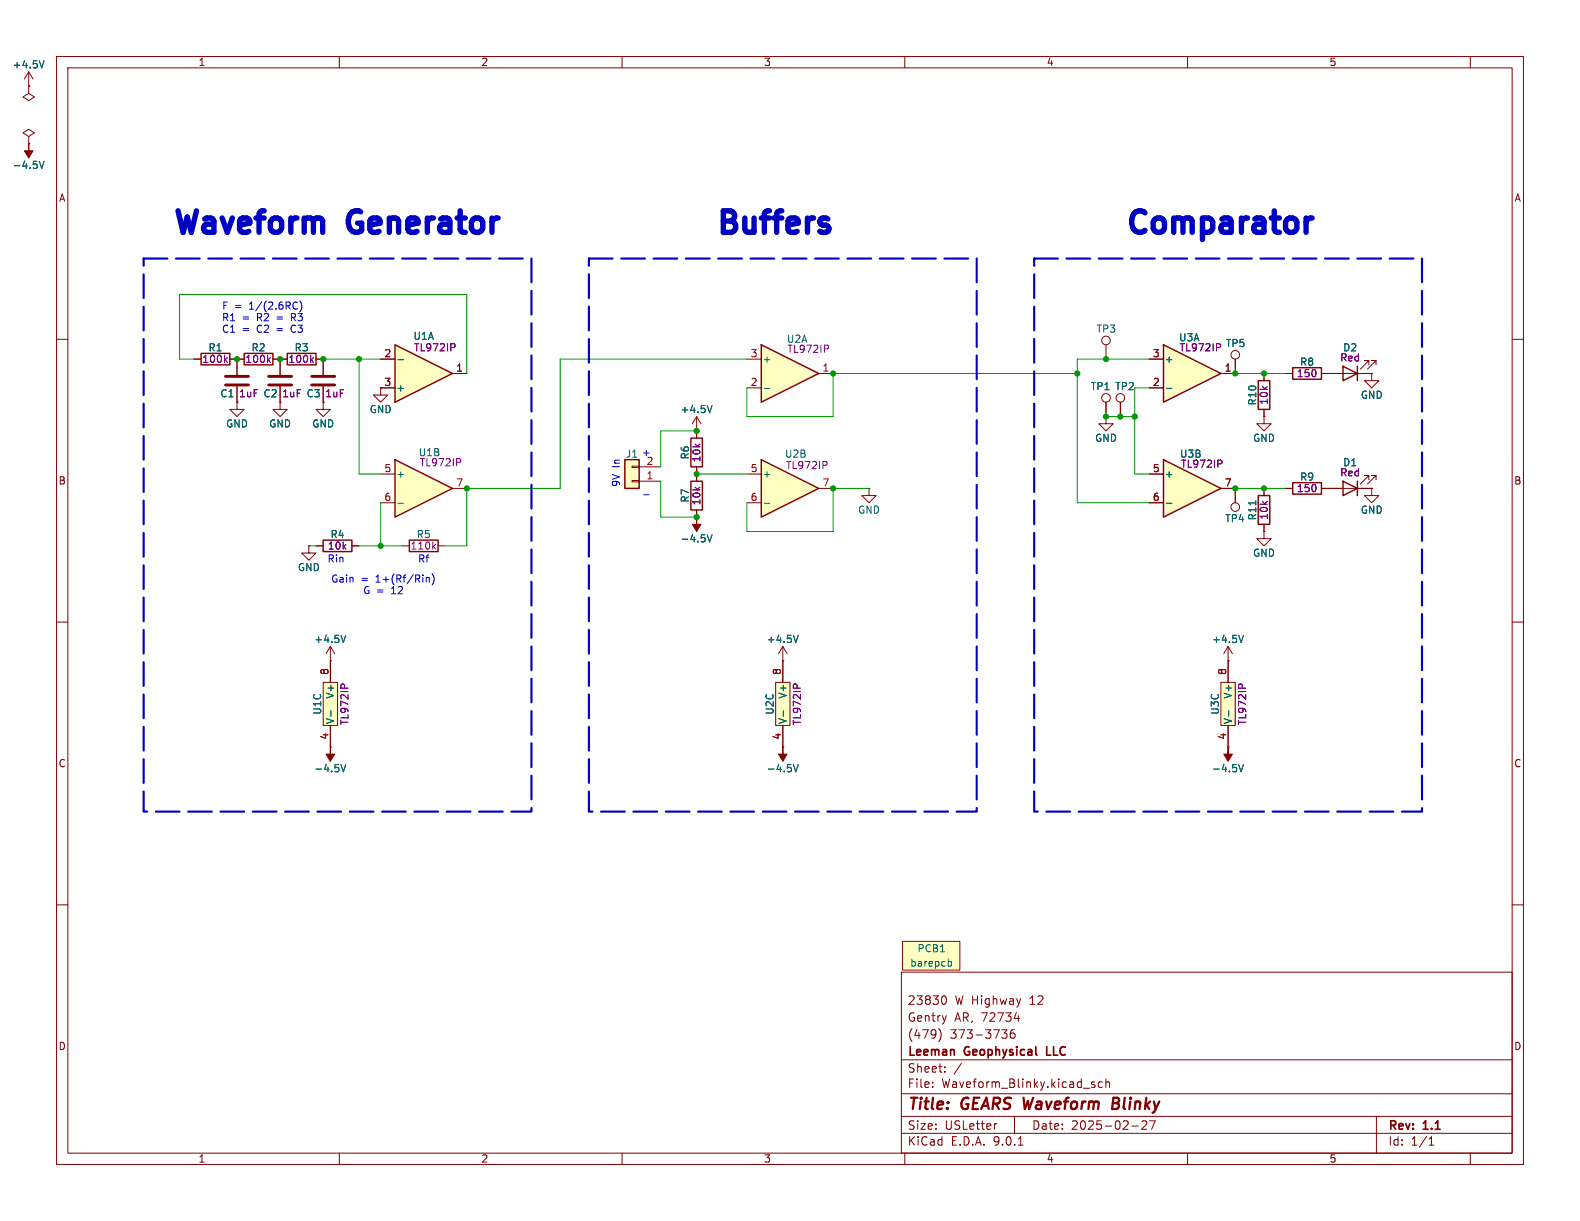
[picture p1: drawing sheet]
<svg xmlns="http://www.w3.org/2000/svg" width="279mm" height="216mm" viewBox="0 0 279 216" stroke-linecap="round" stroke-linejoin="round" font-family="sans-serif">
<g fill="none" stroke="#840000" stroke-width=".18">
<path d="M10 10h259.4v195.9h-259.4zM12 12h255.4v191.9h-255.4zM60 10v2M110 10v2M160 10v2M210 10v2M260 10v2M10 60h2M267.4 60h2M10 110h2M267.4 110h2M10 160h2"/>
<path d="M159.4 171.9h108v32h-108zM166.9 176.1a.81 .81 0 0 1 .5 .6 .81 .81 0 0 1-.3 .8l-.2 .1M180.1 179.6v1M267.4 160h2M159.4 197.4h108M159.4 193.4h108M159.4 187.4h108M164.9 192.1v.2M164.9 191.4v.1M166.1 181.9a1.74 1.74 0 0 1-.1 2.3M167.1 189.4v.2M167.1 188.7v.1"/>
<path d="M170 188l-1.3 1.9M176.3 198.7l-.3 .1M177.1 182.1h1l-.5 .6 .4 .1 .1 .5-.3 .3h-.4M179.4 180.1h.9M179.4 182.1a.59 .59 0 0 0-.8 .6v.6l.2 .2 .4 .1 .2-.2 .1-.5-.1-.2h-.5l-.3 .2M179.4 197.4v3M193.1 191.7l.5 .2v.1v.2l-.5 .1M193.1 191.4h.5M194.9 191.4l-.4-.1-.3 .3v.4l.2 .2h.5M195.6 191.4l.2-.1 .3 .1 .1 .9M195.6 190.8v1.5M200.1 199.1h1.2"/>
<path d="M202.7 198.3v.5l-.8 .9h.9M204.3 198.2l-.7 1.5M243.4 197.4v6.5M60 203.9v2M110 203.9v2M159.4 200.4h108M160 203.9v2M180.1 202.5h.8M210 203.9v2M252.7 202.5h.9M252.7 201.4l.4-.4v1.5M260 203.9v2"/>
</g>
<path d="M196.8 195.1h.6M197.4 195.1l.3 .1M197.6 194.1h-.7l-.2 2 .9-.1M197.7 195l-.3 .1" fill="none" stroke="#840000" stroke-width=".4"/>
<path d="M185.1 185.1v1.5h.7" fill="none" stroke="#840000" stroke-width=".3"/>
<path d="M134.6 81.3l10.2 5.1-10.2 5z" fill="#ffffc2"/>
<path d="M134.6 81.3l10.2 5.1-10.2 5z" fill="none" stroke="#840000" stroke-width=".25"/>
<path d="M132.1 83.8h2.5M132.1 88.9h2.5M144.8 86.4h2.5M153.7 86.4v1.2h1.2l-1.2 1.3-1.3-1.3h1.3M153.7 86.4h.1" fill="none" stroke="#840000" stroke-width=".18"/>
<path d="M135.1 89h1" fill="none" stroke="#006464" stroke-width=".18"/>
<path d="M146 81.6l.3 .2-.1 .3-.2 .2" fill="none" stroke="#840084" stroke-width=".18"/>
<path d="M134.6 61l10.2 5-10.2 5.1z" fill="#ffffc2"/>
<path d="M134.6 61l10.2 5-10.2 5.1z" fill="none" stroke="#840000" stroke-width=".25"/>
<path d="M132.1 63.5h2.5M132.1 68.6h2.5M144.8 66h2.5" fill="none" stroke="#840000" stroke-width=".18"/>
<path d="M135.1 68.7h1" fill="none" stroke="#006464" stroke-width=".18"/>
<path d="M146.3 61l.2 .3-.1 .3-.1 .1" fill="none" stroke="#840084" stroke-width=".18"/>
<path d="M137.2 120.7h2.5v7.6h-2.5z" fill="#ffffc2"/>
<path d="M138.4 116.8h.1M138.4 114.3v6.4M138.4 114.3l-.7 1.3M138.4 114.3l.8 1.3M137.2 120.7h2.5v7.6h-2.5zM138.4 132.1h.1M138.4 128.3v3.8" fill="none" stroke="#840000" stroke-width=".18"/>
<path d="M141.2 112.3l-.5 1.3M138.5 125.7v1M140.3 135.2l.4 1.3 .5-1.3" fill="none" stroke="#006464" stroke-width=".18"/>
<path d="M140.3 121.2l.2-.2h.3l.1 .2" fill="none" stroke="#840084" stroke-width=".18"/>
<path d="M138.4 132.1v1.3h.8l-.8 1.2-.7-1.2h.7z" fill="#840000" stroke="#840000" stroke-width=".18"/>
<path d="M57.1 120.7h2.6v7.6h-2.6z" fill="#ffffc2"/>
<path d="M58.4 116.8h.1M58.4 114.3v6.4M58.4 114.3l-.7 1.3M58.4 114.3l.8 1.3M57.1 120.7h2.6v7.6h-2.6zM58.4 128.3v3.8" fill="none" stroke="#840000" stroke-width=".18"/>
<path d="M61.1 112.3l-.4 1.3M58.5 125.7v1" fill="none" stroke="#006464" stroke-width=".18"/>
<path d="M60.3 121.2l.2-.2h.3l.1 .2" fill="none" stroke="#840084" stroke-width=".18"/>
<path d="M159.6 166.5h10.1v5h-10.1z" fill="#ffffc2"/>
<g fill="none" stroke="#840000" stroke-width=".18">
<path d="M195.6 61v2.5M195.6 71.1v2.6M218.4 63.5v2.5M227.3 66h1.3M233.7 66h8.9M242.1 64.5v-.7h-.8h.8l-1.6 1.5M242.6 66v1.3h1.2l-1.2 1.3-1.3-1.3h1.3M242.6 66h.1M243.3 64.5v-.7h-.7h.7l-1.5 1.5M227.3 86.4h1.3M233.7 86.4h8.9M242.1 84.8v-.7h-.8h.8l-1.6 1.5"/>
<path d="M242.6 86.4v1.2h1.2l-1.2 1.3-1.3-1.3h1.3M242.6 86.4h.1M243.3 84.8v-.7h-.7h.7l-1.5 1.5M159.6 166.5h10.1v5h-10.1z"/>
<circle cx="195.6" cy="60.2" r=".76"/>
<circle cx="195.6" cy="70.4" r=".76"/>
<circle cx="218.4" cy="62.7" r=".76"/>
</g>
<path d="M167.8 170l.4 .1 .1 .1-.1 .5-.4 .1" fill="none" stroke="#006464" stroke-width=".18"/>
<path d="M228.6 65h5.1v2.1h-5.1zM237.5 64.8l2.5 1.2-2.5 1.3zM240 64.8v2.5M228.6 85.3h5.1v2.1h-5.1zM237.5 85.1l2.5 1.3-2.5 1.2zM240 85.1v2.5" fill="none" stroke="#840000" stroke-width=".25"/>
<path d="M205.7 61l10.2 5-10.2 5.1z" fill="#ffffc2"/>
<path d="M205.7 61l10.2 5-10.2 5.1z" fill="none" stroke="#840000" stroke-width=".25"/>
<g fill="none" stroke="#840000" stroke-width=".18">
<path d="M198.1 71.1v2.6M203.2 63.5h2.5M203.2 68.6h2.5M215.9 66h2.5"/>
<circle cx="198.1" cy="70.4" r=".76"/>
</g>
<path d="M206.3 68.7h.9" fill="none" stroke="#006464" stroke-width=".18"/>
<path d="M215.6 60.8l.3 .2-.1 .3-.2 .1" fill="none" stroke="#840084" stroke-width=".18"/>
<path d="M215.9 120.7h2.5v7.6h-2.5z" fill="#ffffc2"/>
<path d="M223.5 94v1.3h1.3l-1.3 1.2-1.3-1.2h1.3M223.5 94h.1M217.2 116.8h.1M217.2 114.3v6.4M217.2 114.3l-.8 1.3M217.2 114.3l.7 1.3M58.4 132.1h.1M215.9 120.7h2.5v7.6h-2.5zM217.2 132.1h.1M217.2 128.3v3.8" fill="none" stroke="#840000" stroke-width=".18"/>
<path d="M219.9 112.3l-.4 1.3M60.3 135.2l.4 1.3 .4-1.3M217.3 125.7v1M219 135.2l.5 1.3 .4-1.3" fill="none" stroke="#006464" stroke-width=".18"/>
<path d="M219 121.2l.3-.2h.3l.1 .2" fill="none" stroke="#840084" stroke-width=".18"/>
<g fill="#840000" stroke="#840000" stroke-width=".18">
<path d="M217.2 132.1v1.3h.7l-.7 1.2-.8-1.2h.8z"/>
<path d="M58.4 132.1v1.3h.8l-.8 1.2-.7-1.2h.7z"/>
</g>
<path d="M205.7 81.3l10.2 5.1-10.2 5z" fill="#ffffc2"/>
<path d="M35.6 62.5h5v2h-5zM43.2 62.5h5.1v2h-5.1zM50.8 62.5h5.1v2h-5.1zM222.5 67.3h2v5.1h-2zM57.1 95.5h5.1v2h-5.1zM72.4 95.5h5.1v2h-5.1zM205.7 81.3l10.2 5.1-10.2 5zM222.5 87.6h2v5.1h-2z" fill="none" stroke="#840000" stroke-width=".25"/>
<g fill="none" stroke="#840000" stroke-width=".18">
<path d="M34.3 63.5h1.3M40.6 63.5h2.6M41.9 71.1v1.3h1.3l-1.3 1.3-1.3-1.3h1.3M41.9 71.1h.1M41.9 63.5v2.8M41.9 68.3v2.8M48.3 63.5h2.5M49.5 71.1v1.3h1.3l-1.3 1.3-1.2-1.3h1.2M49.5 71.1h.1M49.5 63.5v2.8M49.5 68.3v2.8M55.9 63.5h1.2"/>
<path d="M57.1 71.1v1.3h1.3l-1.3 1.3-1.2-1.3h1.2M57.1 71.1h.1M67.3 68.6v1.3h1.3l-1.3 1.2-1.3-1.2h1.3M67.3 68.6h.1M195.6 73.7v1.2h1.2l-1.2 1.3-1.3-1.3h1.3M195.6 73.7h.1M223.5 73.7v1.2h1.3l-1.3 1.3-1.3-1.3h1.3M223.5 73.7h.1M223.5 66v1.3M223.5 72.4v1.3M54.6 96.5v1.3h1.3l-1.3 1.3-1.3-1.3h1.3M54.6 96.5h.1"/>
<path d="M55.9 96.5h1.2M62.2 96.5h1.3M71.1 96.5h1.3M77.5 96.5h1.2M203.2 83.8h2.5M203.2 88.9h2.5M215.9 86.4h2.5v2.5M223.5 86.4v1.2M223.5 92.7v1.3"/>
<circle cx="218.4" cy="89.7" r=".76"/>
</g>
<path d="M206.3 89h.9M222.1 88.6v.7" fill="none" stroke="#006464" stroke-width=".18"/>
<path d="M39.8 63.6l.4 .5M40.2 63.2l-.5 .5M47.4 63.6l.4 .5M47.8 63.2l-.5 .5M55.1 63.6l.3 .5M55.4 63.2l-.5 .5M76.7 96.6l.3 .5M77 96.3l-.5 .4M215.9 81.4l.2 .2-.1 .3-.1 .1" fill="none" stroke="#840084" stroke-width=".18"/>
<path d="M39.9 66.5h4M39.9 68.1h4M47.5 66.5h4.1M47.5 68.1h4.1" fill="none" stroke="#840000" stroke-width=".51"/>
<path d="M69.8 81.3l10.2 5.1-10.2 5z" fill="#ffffc2"/>
<path d="M69.8 81.3l10.2 5.1-10.2 5z" fill="none" stroke="#840000" stroke-width=".25"/>
<path d="M67.3 83.8h2.5M67.3 88.9h2.5M80 86.4h2.5" fill="none" stroke="#840000" stroke-width=".18"/>
<path d="M70.4 89h.9" fill="none" stroke="#006464" stroke-width=".18"/>
<path d="M81.2 81.1l.3 .2-.1 .3-.2 .2" fill="none" stroke="#840084" stroke-width=".18"/>
<path d="M69.8 61l10.2 5-10.2 5.1z" fill="#ffffc2"/>
<path d="M69.8 61l10.2 5-10.2 5.1z" fill="none" stroke="#840000" stroke-width=".25"/>
<path d="M5.1 15.2h.1M5.1 12.7l-.8 1.3M5.1 12.7l.7 1.3M5.1 12.7v2.5M57.1 63.5v2.8M57.1 68.3v2.8M67.3 68.6h2.5M67.3 63.5h2.5M80 66h2.5" fill="none" stroke="#840000" stroke-width=".18"/>
<path d="M7.8 10.7l-.4 1.3M70.4 63.6h.9" fill="none" stroke="#006464" stroke-width=".18"/>
<path d="M80.2 60.8l.3 .2-.1 .3-.2 .1" fill="none" stroke="#840084" stroke-width=".18"/>
<path d="M55.1 66.5h4.1M55.1 68.1h4.1" fill="none" stroke="#840000" stroke-width=".51"/>
<path d="M110.5 81.3h2.5v5.1h-2.5z" fill="#ffffc2"/>
<path d="M122.2 77.5h2v5.1h-2zM110.5 81.3h2.5v5.1h-2.5zM122.2 85.1h2v5.1h-2z" fill="none" stroke="#840000" stroke-width=".25"/>
<g fill="none" stroke="#840000" stroke-width=".18">
<path d="M5.1 15.2v1.3l1 .6-1 .7-1-.7 1-.6M5.1 15.2h.1M5.1 24.1l1-.6-1-.6-1 .6 1 .6v1.3M5.1 25.4h.1M34.3 63.5h1.3M40.6 63.5h2.6M41.9 71.1h.1M41.9 63.5v2.8M41.9 68.3v2.8M48.3 63.5h2.5M49.5 71.1h.1M49.5 63.5v2.8"/>
<path d="M49.5 68.3v2.8M55.9 63.5h1.2v2.8M57.1 71.1h.1M57.1 68.3v2.8M67.3 68.6h.1M67.3 63.5h2.5M67.3 68.6h2.5M80 66h2.5M123.2 76.2h.1M123.2 73.7l-.8 1.2M123.2 73.7l.8 1.2M123.2 73.7v3.8"/>
<path d="M195.6 73.7h.1M195.6 71.1v2.6M198.1 71.1v2.6M203.2 63.5h2.5M203.2 68.6h2.5M218.4 63.5v2.5h-2.5M223.5 73.7h.1M223.5 66v1.3M223.5 72.4v1.3M227.3 66h1.3M233.7 66h3.8M240 66h2.6"/>
<path d="M242.6 66h.1M54.6 96.5h.1M55.9 96.5h1.2M62.2 96.5h1.3M111.8 85h1.2v.2h-1.2zM111.8 82.4h1.2v.3h-1.2zM113 85.1h3.8M113 82.6h3.8M123.2 91.4h.1M123.2 82.6v2.5M123.2 90.2v1.2M203.2 83.8h2.5"/>
<path d="M203.2 88.9h2.5M215.9 86.4h2.5v2.5M223.5 94h.1M223.5 86.4v1.2M223.5 92.7v1.3M227.3 86.4h1.3M233.7 86.4h3.8M240 86.4h2.6M242.6 86.4h.1M58.4 116.8h.1M58.4 116.8v3.9M138.4 116.8h.1"/>
<path d="M138.4 116.8v3.9M217.2 116.8h.1M217.2 116.8v3.9M58.4 132.1h.1M58.4 128.3v3.8M138.4 132.1h.1M138.4 128.3v3.8M217.2 132.1h.1M217.2 128.3v3.8"/>
</g>
<g fill="none" stroke="#006464" stroke-width=".18">
<path d="M7.8 10.7l-.4 1.3M7 28.5l.4 1.3 .4-1.3M70.4 63.6h.9M125.9 71.7l-.4 1.3M206.3 68.7h.9M125.1 94.6l.4 1.2 .4-1.2M206.3 89h.9M222.1 88.6v.7M61.1 112.3l-.4 1.3M141.2 112.3l-.5 1.3M219.9 112.3l-.4 1.3M58.5 125.7v1"/>
<path d="M60.3 135.2l.4 1.3 .4-1.3M138.5 125.7v1M140.3 135.2l.4 1.3 .5-1.3M217.3 125.7v1M219 135.2l.5 1.3 .4-1.3"/>
</g>
<g fill="#840000" stroke="#840000" stroke-width=".18">
<path d="M5.1 25.4v1.3h.7l-.7 1.2-.8-1.2h.8z"/>
<path d="M123.2 91.4v1.3h.8l-.8 1.3-.8-1.3h.8z"/>
</g>
<g fill="none" stroke="#009600" stroke-width=".18">
<path d="M34.3 63.5h-2.6v-11.4h50.8v13.9M57.1 63.5h10.2M63.5 63.5v20.3h3.8M123.2 76.2h-6.4v6.4M132.1 63.5h-33v22.9h-16.6v10.1h-3.8M190.5 66h-43.2v7.7h-15.2v-5.1M195.6 73.7h5.1M203.2 68.6h-2.5v15.2h2.5M203.2 63.5h-12.7v25.4h12.7M218.4 66h8.9M54.6 96.5h1.3M63.5 96.5h7.6"/>
<path d="M67.3 88.9v7.6M116.8 85.1v6.3h6.4M123.2 83.8h8.9M153.7 86.4h-6.4v7.6h-15.2v-5.1M218.4 86.4h8.9"/>
</g>
<path d="M52.3 53.4l.3 .1M52.6 54.6l-.3 .1M53 53.2a1.46 1.46 0 0 1 0 2M113.8 87.5h1M75.4 102.1v.8M75.4 102.2l.2-.1 .3 .1v.7M76.4 101.5a1.46 1.46 0 0 1 0 1.9" fill="none" stroke="#0000c2" stroke-width=".18"/>
<path d="M146 39.8l.4 .2 .2 .4-.2 .5-.4 .2M146 38.5l.4 .2M231 38.5v2.6M232 38.5a.97 .97 0 0 0-1 .8" fill="none" stroke="#0000c2" stroke-width=".95"/>
<path d="M25.4 45.7h68.6v97.8h-68.6zM104.1 45.7h68.6v97.8h-68.6zM182.9 45.7h68.6v97.8h-68.6z" fill="none" stroke="#0000c2" stroke-width=".38" stroke-dasharray="4.2 1.5"/>
<path d="M39.8 63.6l.4 .5M40.2 63.2l-.5 .5M47.4 63.6l.4 .5M47.8 63.2l-.5 .5M55.1 63.6l.3 .5M55.4 63.2l-.5 .5M80.2 60.8l.3 .2-.1 .3-.2 .1M215.6 60.8l.3 .2-.1 .3-.2 .1M215.9 81.4l.2 .2-.1 .3-.1 .1M60.3 121.2l.2-.2h.3l.1 .2M140.3 121.2l.2-.2h.3l.1 .2M219 121.2l.3-.2h.3l.1 .2" fill="none" stroke="#840084" stroke-width=".18"/>
<g fill="#009600" stroke="#009600" stroke-width=".18">
<circle cx="218.4" cy="66" r=".46"/>
<circle cx="223.5" cy="66" r=".46"/>
<circle cx="200.7" cy="73.7" r=".46"/>
<circle cx="223.5" cy="86.4" r=".46"/>
<circle cx="218.4" cy="86.4" r=".46"/>
<circle cx="82.5" cy="86.4" r=".46"/>
<circle cx="57.1" cy="63.5" r=".46"/>
<circle cx="63.5" cy="63.5" r=".46"/>
<circle cx="123.2" cy="76.2" r=".46"/>
<circle cx="123.2" cy="83.8" r=".46"/>
<circle cx="123.2" cy="91.4" r=".46"/>
<circle cx="67.3" cy="96.5" r=".46"/>
<circle cx="49.5" cy="63.5" r=".46"/>
<circle cx="41.9" cy="63.5" r=".46"/>
<circle cx="147.3" cy="66" r=".46"/>
<circle cx="190.5" cy="66" r=".46"/>
<circle cx="195.6" cy="73.7" r=".46"/>
<circle cx="147.3" cy="86.4" r=".46"/>
<circle cx="198.1" cy="73.7" r=".46"/>
<circle cx="195.6" cy="63.5" r=".46"/>
</g>
<g font-size="5.3" fill="#0000c2">
<text x="29.9" y="42.7">Waveform</text>
<text x="61.9" y="42.7">Generator</text>
<text x="126" y="42.7">Buffers</text>
<text x="198.3" y="42.7">Comparator</text>
</g>
<g font-size="2.8" fill="#840000">
<text x="160.4" y="196.8">Title:</text>
<text x="170.1" y="196.8">GEARS Waveform</text>
<text x="198.3" y="196.8">Blinky</text>
</g>
<g font-size="2.1" fill="#840000">
<text x="160.4" y="177.9">23830</text>
<text x="168.8" y="177.9">W Highway</text>
<text x="182.2" y="177.9">12</text>
<text x="160.4" y="183.9">(479)</text>
<text x="160.4" y="180.9">Gentry</text>
<text x="168" y="183.9">373-3736</text>
<text x="168.8" y="180.9">AR, 72734</text>
<text x="160.4" y="189.9">Sheet:</text>
<text x="160.4" y="187.1">Leeman</text>
<text x="170.6" y="187.1">Geophysical</text>
<text x="185.7" y="187.1">LLC</text>
<text x="160.4" y="192.6">File:</text>
<text x="166.5" y="192.6">Waveform_Blinky.kicad_sch</text>
<text x="160.4" y="202.8">KiCad</text>
<text x="160.4" y="200">Size:</text>
<text x="167.1" y="200">USLetter</text>
<text x="168.1" y="202.8">E.D.A.</text>
<text x="175.7" y="202.8">9.0.1</text>
<text x="182.4" y="200">Date:</text>
<text x="189.4" y="200">2025-02-27</text>
<text x="245.4" y="200.2">Rev:</text>
<text x="245.4" y="202.8">Id:</text>
<text x="249.5" y="202.8">1/1</text>
<text x="251.8" y="200.2">1.1</text>
</g>
<g font-size="1.8" fill="#840000">
<text x="35" y="11.9">1</text>
<text x="85" y="11.9">2</text>
<text x="135" y="11.9">3</text>
<text x="185" y="11.9">4</text>
<text x="235" y="11.9">5</text>
<text x="10.3" y="35.9">A</text>
<text x="267.7" y="35.9">A</text>
<text x="10.3" y="85.9">B</text>
<text x="267.7" y="85.9">B</text>
<text x="10.3" y="135.9">C</text>
<text x="267.7" y="135.9">C</text>
<text x="10.3" y="185.9">D</text>
<text x="267.7" y="185.9">D</text>
<text x="35" y="205.8">1</text>
<text x="85" y="205.8">2</text>
<text x="135" y="205.8">3</text>
<text x="185" y="205.8">4</text>
<text x="235" y="205.8">5</text>
</g>
<g font-size="1.8" fill="#006464">
<text x="2.1" y="12.3">+4.5V</text>
<text x="2.1" y="30.1">-4.5V</text>
<text x="193.8" y="59">TP3</text>
<text x="134.7" y="64.4">+</text>
<text x="205.9" y="64.4">+</text>
<text x="216.7" y="61.6">TP5</text>
<text x="38.9" y="70.5">C1</text>
<text x="46.5" y="70.5">C2</text>
<text x="54.1" y="70.5">C3</text>
<text x="70" y="69.4">+</text>
<text x="192.8" y="69.2">TP1 TP2</text>
<text x="222.4" y="71.8" transform="rotate(-90 222.4 71.8)">R10</text>
<text x="240.5" y="70.7">GND</text>
<text x="39.9" y="75.8">GND</text>
<text x="47.5" y="75.8">GND</text>
<text x="55.1" y="75.8">GND</text>
<text x="65.3" y="73.3">GND</text>
<text x="120.2" y="73.3">+4.5V</text>
<text x="193.5" y="78.3">GND</text>
<text x="221.5" y="78.3">GND</text>
<text x="70" y="84.7">+</text>
<text x="134.7" y="84.7">+</text>
<text x="205.9" y="84.7">+</text>
<text x="151.6" y="91">GND</text>
<text x="216.6" y="92.6">TP4</text>
<text x="240.5" y="91">GND</text>
<text x="52.6" y="101.2">GND</text>
<text x="120.2" y="96.1">-4.5V</text>
<text x="221.5" y="98.7">GND</text>
<text x="55.5" y="113.9">+4.5V</text>
<text x="135.5" y="113.9">+4.5V</text>
<text x="214.2" y="113.9">+4.5V</text>
<text x="59.3" y="123.6" transform="rotate(-90 59.3 123.6)">V+</text>
<text x="139.3" y="123.6" transform="rotate(-90 139.3 123.6)">V+</text>
<text x="218" y="123.6" transform="rotate(-90 218 123.6)">V+</text>
<text x="57" y="126.5" transform="rotate(-90 57 126.5)">U1C</text>
<text x="59.3" y="128.1" transform="rotate(-90 59.3 128.1)">V-</text>
<text x="137" y="126.5" transform="rotate(-90 137 126.5)">U2C</text>
<text x="139.3" y="128.1" transform="rotate(-90 139.3 128.1)">V-</text>
<text x="215.7" y="126.5" transform="rotate(-90 215.7 126.5)">U3C</text>
<text x="218" y="128.1" transform="rotate(-90 218 128.1)">V-</text>
<text x="55.5" y="136.8">-4.5V</text>
<text x="135.5" y="136.8">-4.5V</text>
<text x="214.2" y="136.8">-4.5V</text>
<text x="160.9" y="171.1">barepcb</text>
<text x="162.1" y="168.6">PCB1</text>
</g>
<g font-size="1.8" fill="#0000c2">
<text x="39.2" y="57">R1</text>
<text x="39.2" y="59">C1</text>
<text x="39.2" y="55">F =</text>
<text x="42.8" y="57">=</text>
<text x="42.8" y="59">=</text>
<text x="44.2" y="55">1/(2.6RC)</text>
<text x="45.5" y="57">R2</text>
<text x="45.5" y="59">C2</text>
<text x="49.2" y="57">=</text>
<text x="49.2" y="59">=</text>
<text x="51.9" y="57">R3</text>
<text x="51.9" y="59">C3</text>
<text x="109.8" y="82.7" transform="rotate(-90 109.8 82.7)">In</text>
<text x="110.6" y="81.1">J1 +</text>
<text x="109.8" y="86.2" transform="rotate(-90 109.8 86.2)">9V</text>
<text x="57.8" y="99.7">Rin</text>
<text x="73.8" y="99.7">Rf</text>
<text x="58.5" y="103.2">Gain</text>
<text x="63.8" y="103.2">=</text>
<text x="64.1" y="105.3">G =</text>
<text x="66.6" y="103.2">1+(Rf/Rin)</text>
<text x="69.3" y="105.3">12</text>
</g>
<g font-size="1.8" fill="#840084">
<text x="35.7" y="64.4">100k</text>
<text x="36.8" y="62.3">R1</text>
<text x="43.3" y="64.4">100k</text>
<text x="44.4" y="62.3">R2</text>
<text x="50.9" y="64.4">100k</text>
<text x="52" y="62.3">R3</text>
<text x="73" y="60.3">U1A</text>
<text x="73.1" y="62.3">TL972IP</text>
<text x="139.1" y="60.8">U2A</text>
<text x="139.2" y="62.6">TL972IP</text>
<text x="208.4" y="60.6">U3A</text>
<text x="208.5" y="62.3">TL972IP</text>
<text x="229.8" y="64.9">R8</text>
<text x="236.9" y="64.1">Red</text>
<text x="237.4" y="62.3">D2</text>
<text x="42.2" y="70.5">1uF</text>
<text x="49.8" y="70.5">1uF</text>
<text x="57.4" y="70.5">1uF</text>
<text x="224.4" y="71.7" transform="rotate(-90 224.4 71.7)">10k</text>
<text x="229.2" y="66.9">150</text>
<text x="73.9" y="80.9">U1B</text>
<text x="74.1" y="82.7">TL972IP</text>
<text x="122" y="81.4" transform="rotate(-90 122 81.4)">R6</text>
<text x="124.1" y="81.8" transform="rotate(-90 124.1 81.8)">10k</text>
<text x="138.7" y="81.1">U2B</text>
<text x="138.9" y="83.2">TL972IP</text>
<text x="208.6" y="81.1">U3B</text>
<text x="208.7" y="82.9">TL972IP</text>
<text x="237.4" y="82.7">D1</text>
<text x="122" y="89" transform="rotate(-90 122 89)">R7</text>
<text x="124.1" y="89.5" transform="rotate(-90 124.1 89.5)">10k</text>
<text x="229.2" y="87.2">150</text>
<text x="229.8" y="85.2">R9</text>
<text x="236.9" y="84.4">Red</text>
<text x="58.3" y="95.4">R4</text>
<text x="73.6" y="95.4">R5</text>
<text x="222.4" y="92.1" transform="rotate(-90 222.4 92.1)">R11</text>
<text x="224.4" y="92" transform="rotate(-90 224.4 92)">10k</text>
<text x="57.9" y="97.4">10k</text>
<text x="72.5" y="97.4">110k</text>
<text x="61.8" y="128.3" transform="rotate(-90 61.8 128.3)">TL972IP</text>
<text x="141.8" y="128.3" transform="rotate(-90 141.8 128.3)">TL972IP</text>
<text x="220.6" y="128.3" transform="rotate(-90 220.6 128.3)">TL972IP</text>
</g>
<g font-size="1.8" fill="#a90000">
<text x="67.9" y="63.2">2</text>
<text x="80.6" y="65.8">1</text>
<text x="132.6" y="63.2">3</text>
<text x="145.3" y="65.8">1</text>
<text x="203.8" y="63.2">3</text>
<text x="216.5" y="65.8">1</text>
<text x="67.9" y="68.3">3</text>
<text x="132.6" y="68.3">2</text>
<text x="203.8" y="68.3">2</text>
<text x="67.9" y="83.6">5</text>
<text x="114.2" y="82.3">2</text>
<text x="132.6" y="83.6">5</text>
<text x="203.8" y="83.6">5</text>
<text x="67.9" y="88.6">6</text>
<text x="80.6" y="86.1">7</text>
<text x="114.2" y="84.8">1</text>
<text x="132.6" y="88.6">6</text>
<text x="145.3" y="86.1">7</text>
<text x="203.8" y="88.6">6</text>
<text x="216.5" y="86.1">7</text>
<text x="58.2" y="119.5" transform="rotate(-90 58.2 119.5)">8</text>
<text x="138.2" y="119.5" transform="rotate(-90 138.2 119.5)">8</text>
<text x="216.9" y="119.5" transform="rotate(-90 216.9 119.5)">8</text>
<text x="58.2" y="130.9" transform="rotate(-90 58.2 130.9)">4</text>
<text x="138.2" y="130.9" transform="rotate(-90 138.2 130.9)">4</text>
<text x="216.9" y="130.9" transform="rotate(-90 216.9 130.9)">4</text>
</g>
</svg>
